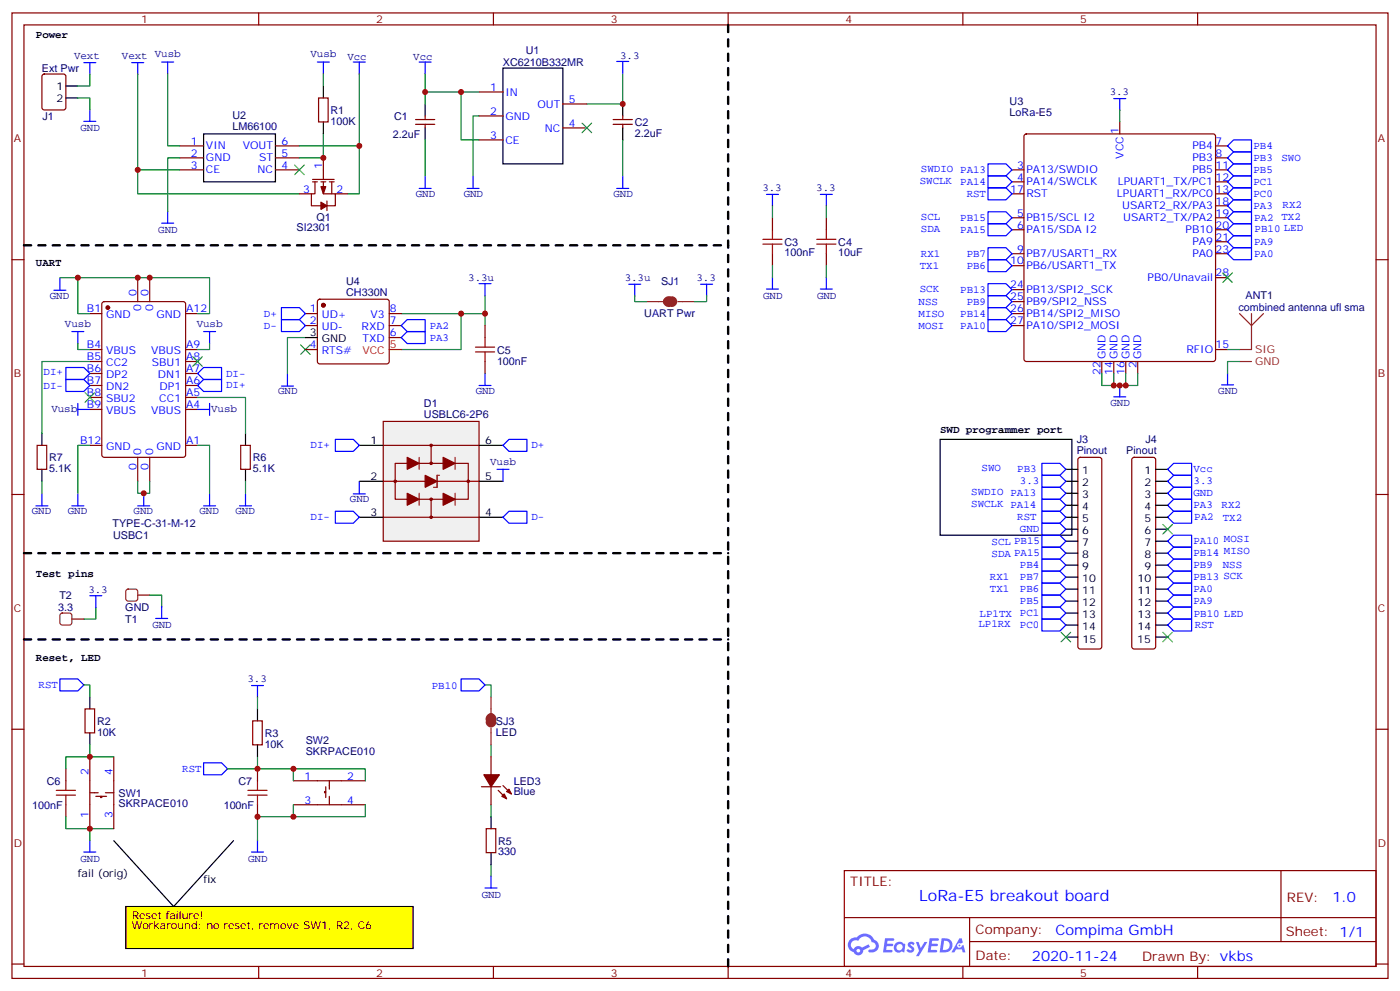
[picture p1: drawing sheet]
<svg xmlns="http://www.w3.org/2000/svg" width="412mm" height="292mm" viewBox="0 0 412 292" stroke-linecap="round" stroke-linejoin="round" font-family="sans-serif">
<g fill="none" stroke="#870000" stroke-width=".35">
<path d="M3.5 3.8h405.4v284.3h-405.4zM7.1 7.3h398.2v277.3h-398.2zM76.2 3.8v3.5M145.3 3.8v3.5M214.5 3.8v3.5M283.6 3.8v3.5M352.8 3.8v3.5M3.5 76.5h3.6M405.3 76.5h3.6M3.5 145.6h3.6M405.3 145.6h3.6M3.5 214.8h3.6"/>
<path d="M405.3 214.8h3.6M248.7 256.4h156.6v28.2h-156.6zM377.3 256.4v20.9M248.7 270.2h156.5M285.6 277.3h119.6M285.6 270.2v14.2M3.5 283.9h3.6M76.2 284.6v3.5M145.3 284.6v3.5M214.5 284.6v3.5M283.6 284.6v3.5M352.8 284.6v3.5"/>
<path d="M405.3 283.9h3.6"/>
</g>
<g fill="#5487ff">
<path d="M267.7 277.6a1.22 1.22 0 0 1 1.7 .2l-.4 .6a.47 .47 0 0 0-.3-.4 .47 .47 0 0 0-.5 .2l.1 .2a1.14 1.14 0 0 1 .8 1.8 1.14 1.14 0 0 1-1.9 0l-.2-.2 .5-.6 .7 .5a.29 .29 0 0 0 .3-.3 .29 .29 0 0 0-.2-.3 1.04 1.04 0 0 1-.6-1.7z"/>
<path d="M260.7 276.3h2.4l.3 .2-.2 .5-1.8 .1-.1 .8h1.5l.3 .4-.3 .4h-1.6l-.2 1.1h1.7l.2 .3-.2 .3-2.6 .1z"/>
<path d="M273.8 276.3h2.4l.3 .2-.1 .5-1.8 .1-.2 .8h1.6l.3 .4-.4 .4h-1.6l-.1 1.1h1.7l.2 .3-.2 .3-2.6 .1z"/>
<path d="M282.6 276.3h.7l.3 1.3-.6 .3a.69 .69 0 0 0-1 .3 .69 .69 0 0 0 .4 .9 .69 .69 0 0 0 .9-.6l.5-.2 .6 2.2h-.8l-.2-.9h-1.8l-.5 .9h-.8z"/>
<path d="M269.8 277.4h.8l.6 1.8 1.1-1.8h.9l-2.6 4.2h-.8l.9-1.5z"/>
<path d="M277.4 276.3l-.6 4.2h1.3a2.11 2.11 0 0 0 2.5-2.1 2.11 2.11 0 0 0-2.5-2.1zM278.1 277.1a1.39 1.39 0 0 1 1.7 1.4 1.39 1.39 0 0 1-1.8 1.3h-.3z"/>
<path d="M263.7 277.9a1.54 1.54 0 0 0-.1 2.2 1.54 1.54 0 0 0 2.2 .1l.6 .3 .3-2.3-.2-.3h-.4a1.49 1.49 0 0 0-2.4 0zM264 278.9a.94 .94 0 0 1 1.8 0 .94 .94 0 0 1-1.8 0z"/>
<path d="M250.4 276.7a2.18 2.18 0 0 0 1.1 3.7 1.44 1.44 0 0 0 1.6 .9 1.44 1.44 0 0 0 1.2-1.4l2-1.1-.5-.7-1.9 1a1.47 1.47 0 0 0-2.4 .4 1.39 1.39 0 0 1-.7-1.9 1.39 1.39 0 0 1 2-.5 2.12 2.12 0 0 1 2.2-1.3 2.12 2.12 0 0 1 1.9 1.7 1.14 1.14 0 0 1 1.1 1.4 1.14 1.14 0 0 1-1.7 .7 .43 .43 0 0 0-.5 .4 .43 .43 0 0 0 .4 .5 1.98 1.98 0 0 0 2.5-1.2 1.98 1.98 0 0 0-1.2-2.6 3.1 3.1 0 0 0-5.3-.6l-.9 .1zM252.3 280a.55 .55 0 0 1 1.1 0 .55 .55 0 0 1-1.1 0z"/>
<circle cx="282.6" cy="278.4" r=".26"/>
</g>
<g fill="none" stroke="#870000" stroke-width=".35">
<path d="M12.6 22l.5-.2h5.6l.6 .4 .1 9.5-.5 .6-5.8 .1-.7-.5-.1-9.4zM93.8 28.9h2.9v7h-2.9zM122.4 36.6h5.7M122.4 35.2h5.7M125.2 34.1v1.1M125.2 36.6v1.1M141.1 27.1h7.1M141.1 34.1h7.1M165.8 37.7h7.1M165.8 30.6h7.1M180.6 36.6h5.7M180.6 35.2h5.7"/>
<path d="M183.4 34.1v1.1M183.4 36.6v1.1M301.9 39.6l.4-.2h55.1l.5 .2 .2 .5v65.7l-.3 .5-.4 .2h-55.1l-.5-.3-.2-.4v-65.7zM329.8 35.9v3.5M52.9 50h7.1M52.9 43h7.1M52.9 46.5h7.1M81.1 50h7.1M81.1 43h7.1M81.1 46.5h7.1M88.2 57.1h3.5M92.1 53.6h1.4"/>
<path d="M92.1 52.8h6.3M92.8 53.6v3.5h-1.1v3.5h2.8M94.5 53.6h1.5M95.2 53.6v3.5h3.6v3.5h-2.5M95.2 46.5v6.3M96.3 59.2v2.8M97 53.6h1.4M97.7 53.6v3.5M98.8 57.1h3.5M141.1 41.2h7.1M298.1 50h3.5M298.1 53.6h3.5"/>
<path d="M298.1 57.1h3.5M358.1 50h3.5M358.1 53.6h3.5M358.1 43h3.5M358.1 46.5h3.5M358.1 57.1h3.5M227.5 64.1v3.6M227.5 74.7v3.5M243.4 64.1v3.6M243.4 74.7v3.5M298.1 64.1h3.5M298.1 67.7h3.5"/>
<path d="M298.1 74.7h3.5M298.1 78.2h3.5M358.1 64.1h3.5M358.1 67.7h3.5M358.1 74.7h3.5M358.1 60.6h3.5M358.1 71.2h3.5M26.5 92.4h3.5M30.2 89l.5-.2h23.3l.6 .5 .1 44.7-.5 .6-23.5 .1-.7-.5v-44.7zM40.6 81.8v7M44.1 81.8v7M54.7 92.4h3.5"/>
<path d="M90 92.4h3.5M90 95.9h3.5M93.7 88.3l.5-.2h19.7l.5 .2 .3 .5v17.7l-.3 .5-.5 .2h-19.7l-.5-.3-.2-.4v-17.7zM114.7 92.4h3.5M114.7 95.9h3.5M114.7 99.4h3.5M142.9 95.9v3.5M298.1 85.3h3.5M298.1 88.8h3.5M298.1 92.4h3.5M298.1 95.9h3.5M358.1 81.8h3.5"/>
<path d="M26.5 102.9h3.5M26.5 106.5h3.5M26.5 110h3.5M26.5 113.5h3.5M26.5 117.1h3.5M54.7 102.9h3.5M54.7 106.5h3.5M54.7 110h3.5M54.7 113.5h3.5M54.7 117.1h3.5M90 102.9h3.5M142.9 106.5v3.5"/>
<path d="M324.6 106.5v3.5M328.1 106.5v3.5M331.6 106.5v3.5M335.1 106.5v3.5M358.1 102.9h3.5M10.9 131.2h2.9v7h-2.9zM26.5 120.6h3.5M26.5 131.2h3.5M40.6 134.7v7M44.1 134.7v7M54.7 120.6h3.5M54.7 131.2h3.5"/>
<path d="M70.9 131.2h2.8v7h-2.8zM317.7 134.9l.5-.2h5.6l.5 .2 .3 .5v55l-.3 .5-.5 .2h-5.6l-.5-.2-.2-.5v-55zM333.6 134.9l.5-.2h5.6l.5 .2 .2 .5v55l-.2 .5-.5 .2h-5.6l-.5-.2-.2-.5v-55zM40.6 175.3h3.5M21.2 182.3h3.5M25 208.8h2.9v7h-2.9zM26.5 222.9v21.2M26.5 233.5h2.4M28.2 234.5h3.2M29.6 234.5v.4h.4v-.4M31 233.5h2.5M33.5 222.9v21.2"/>
<path d="M141.8 231.7h5.7M144.6 222.9v5.3M144.6 231.7v5.3M146.8 232.8l2.4 2.4M148.2 231.4l2.4 2.4M143.2 244.1h2.8v7h-2.8z"/>
</g>
<g fill="none" stroke="#3c3" stroke-width=".35">
<path d="M171.4 36.3l2.9 2.8M174.3 36.3l-2.9 2.8M86.8 48.6l2.8 2.8M89.6 48.6l-2.8 2.8M360.2 80.4l2.8 2.8M363 80.4l-2.8 2.8M25 115.6l2.9 2.9M27.9 115.6l-2.9 2.9M56.8 105.1l2.8 2.8M59.6 105.1l-2.8 2.8M88.5 101.5l2.9 2.9M91.4 101.5l-2.9 2.9"/>
<path d="M342.5 154.4l2.9 2.9M345.4 154.4l-2.9 2.9M342.5 186.2l2.9 2.8M345.4 186.2l-2.9 2.8"/>
</g>
<g fill="none" stroke="#000" stroke-width=".35">
<path d="M19.4 25.3h3.5M19.4 28.9h3.5M60 39.4h21.1v14.2h-21.1zM95.2 25.3v3.6M95.2 35.9v3.5M125.2 30.6v3.5M125.2 37.7v3.5M148.2 20h17.6v28.3h-17.6zM183.4 30.6v3.5M183.4 37.7v3.5M90 99.4h3.5M12.3 127.6v3.6"/>
<path d="M12.3 138.2v3.5M72.3 127.6v3.6M72.3 138.2v3.5M276.9 129.4h38.8v28.2h-38.8zM314 138.2h3.5M340.4 138.2h3.6M314 141.7h3.5M314 145.3h3.5M314 148.8h3.5M314 152.3h3.5M314 155.9h3.5M314 159.4h3.5"/>
<path d="M340.4 141.7h3.6M340.4 145.3h3.6M340.4 148.8h3.6M340.4 152.3h3.6M340.4 155.9h3.6M340.4 159.4h3.6M314 162.9h3.5M314 166.4h3.5M314 170h3.5M314 173.5h3.5M314 177h3.5M340.4 162.9h3.6"/>
<path d="M340.4 166.4h3.6M340.4 170h3.6M340.4 173.5h3.6M340.4 177h3.6M314 180.6h3.5M314 184.1h3.5M314 187.6h3.5M340.4 180.6h3.6M340.4 184.1h3.6M340.4 187.6h3.6M26.5 205.2v3.6M26.5 215.8v3.6"/>
<path d="M144.6 240.5v3.6M144.6 251.1v3.5"/>
</g>
<g fill="none" stroke="#008700" stroke-width=".35">
<path d="M22.9 28.9h3.6v3.5M26.5 21.8v3.5h-3.6M40.6 21.8v28.2h12.3M49.4 21.8v21.2h3.5M95.2 21.8v3.5M95.2 39.4v7.1h-7M105.8 21.8v21.2M125.2 21.8v8.8M125.2 27.1h15.9M135.8 27.1v14.1h5.3M141.1 34.1h-1.8v17.7M183.4 21.8v8.8h-10.5"/>
<path d="M329.8 32.4v3.5M40.6 50v7.1h47.6M52.9 46.5h-3.5v15.9M88.2 43h17.6v14.1h-3.5M125.2 41.2v10.6M183.4 41.2v10.6M227.5 60.6v3.5M227.5 78.2v3.6M243.4 60.6v3.5M243.4 78.2v3.6M17.6 81.8h5.3M26.5 92.4h-3.6v-10.6h38.8v10.6h-3.5"/>
<path d="M90 99.4h-5.3v10.6M118.2 92.4h24.7v3.5M135.8 92.4v10.5h-17.6M142.9 87.1v5.3M187 87.1v1.7h3.5M208.1 87.1v1.7h-3.5M22.9 101.2v1.7h3.6M26.5 106.5h-14.2v21.1M58.2 117.1h14.1v10.5M61.7 101.2v1.7h-3.5M324.6 110v3.5h10.5v-3.5M328.1 110v3.5"/>
<path d="M331.6 110v3.5M361.6 102.9h3.5M365.1 106.5h-3.5v3.5M26.5 131.2h-3.6v14.1M58.2 131.2h3.5v14.1M12.3 141.7v3.6M40.6 141.7v3.6h3.5v-3.6M72.3 141.7v3.6M28.2 178.8v3.5h-3.5M44.1 175.3h3.5v3.5M24.7 201.7h1.8v3.5M26.5 219.4v3.5h7"/>
<path d="M142.9 201.7h1.7v3.5M144.6 219.4v3.5M144.6 237v3.5M33.5 244.1h-7v3.5M144.6 254.6v3.6"/>
</g>
<g fill="none" stroke="#00f" stroke-width=".35">
<path d="M24.7 18.5h3.5M26.5 18.5v3.5M38.8 18.5h3.5M40.6 18.5v3.5M47.6 18.3h3.6M49.4 18.3v3.5M93.5 18.3h3.5M95.2 18.3v3.5M104.1 18.3h3.5M105.8 18.3v3.5M123.5 18.3h3.5M125.2 18.3v3.5"/>
<path d="M181.7 18.1h3.5M183.4 18.1v3.5M24.7 35.7h3.5M26.5 32.2v3.5M328.1 29h3.5M329.8 29v3.6M123.5 55.5h3.5M125.2 52v3.5M137.6 55.5h3.5M139.3 52v3.5M181.7 55.5h3.5M183.4 52v3.5"/>
<path d="M225.8 57.3h3.5M227.5 57.3v3.5M241.7 57.3h3.5M243.4 57.3v3.5M291 55.3h5.3l1.8 1.8-1.8 1.7h-5.3zM291 48.3h5.3l1.8 1.7-1.8 1.8h-5.3zM291 51.8h5.3l1.8 1.8-1.8 1.7h-5.3zM361.6 46.5l1.8-1.8h5.3v3.6h-5.3zM361.6 43l1.8-1.8h5.3v3.5h-5.3zM361.6 50l1.8-1.7h5.3v3.5h-5.3zM361.6 53.6l1.8-1.8h5.3v3.5h-5.3zM361.6 57.1l1.8-1.8h5.3v3.5h-5.3z"/>
<path d="M47.6 65.7h3.6M49.4 62.2v3.5M291 62.4h5.3l1.8 1.7-1.8 1.8h-5.3zM291 65.9h5.3l1.8 1.8-1.8 1.7h-5.3zM291 73h5.3l1.8 1.7-1.8 1.8h-5.3zM291 76.5h5.3l1.8 1.7-1.8 1.8h-5.3zM361.6 60.6l1.8-1.8h5.3v3.6h-5.3zM361.6 64.1l1.8-1.7h5.3v3.5h-5.3zM361.6 67.7l1.8-1.8h5.3v3.5h-5.3zM361.6 71.2l1.8-1.8h5.3v3.6h-5.3zM361.6 74.7l1.8-1.7h5.3v3.5h-5.3zM15.9 85.5h3.5"/>
<path d="M17.6 82v3.5M21.2 97.6h3.5M22.9 97.6v3.6M60 97.6h3.5M61.7 97.6v3.6M82.9 90.6h5.3l1.8 1.8-1.8 1.7h-5.3zM82.9 94.1h5.3l1.8 1.8-1.8 1.7h-5.3zM118.2 95.9l1.7-1.8h5.3v3.5h-5.3zM118.2 99.4l1.7-1.8h5.3v3.6h-5.3zM141.1 83.5h3.5M142.9 83.5v3.6M185.2 83.7h3.5"/>
<path d="M187 83.7v3.5M206.4 83.7h3.5M208.1 83.7v3.5M225.8 85.1h3.5M227.5 81.6v3.5M241.7 85.1h3.5M243.4 81.6v3.5M291 83.5h5.3l1.8 1.8-1.8 1.8h-5.3zM291 87.1h5.3l1.8 1.7-1.8 1.8h-5.3zM291 90.6h5.3l1.8 1.8-1.8 1.7h-5.3zM291 94.1h5.3l1.8 1.8-1.8 1.7h-5.3zM19.4 111.8h5.3l1.8 1.7-1.8 1.8h-5.3z"/>
<path d="M19.4 108.2h5.3l1.8 1.8-1.8 1.8h-5.3zM22.9 118.8v3.5M60 108.2h5.3v3.6h-5.3l-1.8-1.8zM60 111.8h5.3v3.5h-5.3l-1.8-1.8zM61.7 118.8v3.5M82.9 113.7h3.5M84.7 110.2v3.5M141.1 113.5h3.5M142.9 110v3.5M328.1 116.9h3.5M329.8 113.3v3.6M359.8 113.3h3.6"/>
<path d="M361.6 109.8v3.5M22.9 120.6h3.6M58.2 120.6h3.5M306.9 140h5.3l1.8 1.7-1.8 1.8h-5.3zM306.9 136.5h5.3l1.8 1.7-1.8 1.8h-5.3zM345.7 136.5h5.3v3.5h-5.3l-1.7-1.8zM345.7 140h5.3v3.5h-5.3l-1.7-1.8zM10.6 149h3.5M12.3 145.5v3.5M21.2 149h3.5M22.9 145.5v3.5M40.6 149h3.5"/>
<path d="M42.3 145.5v3.5M60 149h3.5M61.7 145.5v3.5M70.6 149h3.5M72.3 145.5v3.5M306.9 143.5h5.3l1.8 1.8-1.8 1.7h-5.3zM306.9 147h5.3l1.8 1.8-1.8 1.8h-5.3zM306.9 150.6h5.3l1.8 1.7-1.8 1.8h-5.3zM306.9 154.1h5.3l1.8 1.8-1.8 1.7h-5.3zM344 152.3l1.7-1.7h5.3v3.5h-5.3zM344 145.3l1.7-1.8h5.3v3.5h-5.3zM344 159.4l1.7-1.8h5.3v3.5h-5.3z"/>
<path d="M345.7 147h5.3v3.6h-5.3l-1.7-1.8zM26.5 175.4h3.5M28.2 175.4v3.6M47.6 178.6v3.5M344 170l1.7-1.8h5.3v3.5h-5.3zM344 166.4l1.7-1.7h5.3v3.5h-5.3zM345.7 178.8h5.3v3.5h-5.3l-1.7-1.7zM345.7 175.3h5.3v3.5h-5.3l-1.7-1.8zM345.7 171.7h5.3v3.6h-5.3l-1.7-1.8zM345.7 161.1h5.3v3.6h-5.3l-1.7-1.8zM17.6 200h5.3l1.8 1.7-1.8 1.8h-5.3zM45.9 182.1h3.5"/>
<path d="M135.8 200h5.3l1.8 1.7-1.8 1.8h-5.3zM344 184.1l1.7-1.8h5.3v3.5h-5.3zM24.7 250.9h3.5M26.5 247.4v3.5M144.6 258v3.5M142.9 261.5h3.5"/>
</g>
<path d="M197.2 88.1a.76 .76 0 0 0-1.1 .7 .76 .76 0 0 0 1.1 .7M197.9 88.1a.71 .71 0 0 1 .7 .7 .71 .71 0 0 1-.7 .7M143.9 211.9a.76 .76 0 0 1 .7-1 .76 .76 0 0 1 .7 1M143.9 212.7a.71 .71 0 0 0 .7 .7 .71 .71 0 0 0 .7-.7" fill="none" stroke="#8c2424" stroke-width="1.8"/>
<path d="M190.5 88.8h4.9M196.1 88.8h2.5M199.7 88.8h4.9M365.1 92.4l3.6 3.5 3.5-3.5M368.7 92.4v10.5h-3.6M365.1 106.5h3.6M144.6 205.2v5M144.6 210.9v2.5M144.6 214.4v5" fill="none" stroke="#8c2424" stroke-width=".35"/>
<g fill="#870000" stroke="#870000" stroke-width=".35">
<path d="M147.8 234.5l.7-.7 .7 1.4z"/>
<path d="M149.2 233.1l.7-.7 .7 1.4z"/>
<path d="M142.5 228.2h4.6l-2.5 3.5z"/>
<path d="M94.5 55h1.5l-.8 2.1z"/>
<path d="M94.5 59.5l1.8 1.1-1.8 1.1z"/>
<circle cx="95.2" cy="89.9" r=".53"/>
<circle cx="31.7" cy="90.6" r=".53"/>
</g>
<path d="M37.3 173.7l.4-.2h2.2l.5 .2 .2 .5v2.1l-.3 .5-.4 .2h-2.2l-.5-.2-.2-.5v-2.1zM17.9 180.8l.4-.2h2.2l.5 .2 .2 .5v2.1l-.3 .5-.4 .2h-2.2l-.5-.3-.2-.4v-2.1z" fill="none" stroke="#633" stroke-width=".35"/>
<path d="M224.7 71.9h5.7M224.7 70.5h5.7M227.5 67.7v2.8M227.5 71.9v2.8M240.6 71.9h5.6M240.6 70.5h5.6M243.4 67.7v2.8M243.4 71.9v2.8M142.9 99.4v2.8M140.1 103.6h5.6M140.1 102.2h5.6M142.9 103.6v2.9" fill="none" stroke="#a10000" stroke-width=".35"/>
<path d="M214.5 7.3v277.3M7.1 72.2h207.4M7.1 162.9h207.4M7.1 188.3h207.4" fill="none" stroke="#000" stroke-width=".71" stroke-dasharray="2.1 2.1"/>
<path d="M114.7 102.9h3.5" fill="none" stroke="#f00" stroke-width=".35"/>
<path d="M112.9 124.1h28.2v35.3h-28.2z" fill="#f0f0f0" stroke="#870000" stroke-width=".35"/>
<path d="M105.8 131.2h7.1M141.1 131.2h7.1M105.8 141.7h7.1M105.8 152.3h7.1M141.1 141.7h7.1M141.1 152.3h7.1" fill="none" stroke="#000" stroke-width=".35"/>
<g fill="none" stroke="#870000" stroke-width=".35">
<path d="M112.9 131.2h28.2M119.9 136.5h-3.5v10.5h3.5M123.5 136.5h7M127 131.2v5.3M134.1 136.5h3.8v10.5h-4.2M112.9 152.3h28.2M112.9 141.7h28.2M123.5 147h7M127 147v5.3"/>
<circle cx="127" cy="131.2" r=".35"/>
<circle cx="127" cy="152.3" r=".35"/>
</g>
<path d="M123.5 134.7v3.5M129.5 140h-.7v3.5h-1.1M134.1 134.7v3.5M123.5 145.3v3.5M134.1 145.3v3.5" fill="none" stroke="#8c2424" stroke-width=".35"/>
<g fill="#870000" stroke="#870000" stroke-width=".35">
<path d="M119.9 134.7l3.6 1.8-3.6 1.7z"/>
<path d="M130.5 134.7l3.6 1.8-3.6 1.7z"/>
<path d="M119.9 145.3l3.6 1.7-3.6 1.8z"/>
<path d="M130.5 145.3l3.6 1.7-3.6 1.8z"/>
<path d="M125.2 140l3.6 1.7-3.6 1.8z"/>
</g>
<circle cx="127" cy="136.5" r=".18" fill="#870000"/>
<g fill="none" stroke="#870000" stroke-width=".35">
<path d="M74.4 212.3h2.9v7.1h-2.9zM19.4 226.4v3.5M19.4 237v3.5M75.8 226.4v3.5M75.8 237v3.5M86.4 229.9h21.2M86.4 237h21.2M96 233.1h-.4v.4h.4M96 231.7v3.2M97 229.9v2.5M97 234.5v2.5"/>
<circle cx="127" cy="136.5" r=".35"/>
<circle cx="116.4" cy="141.7" r=".35"/>
<circle cx="127" cy="147" r=".35"/>
<circle cx="137.9" cy="141.7" r=".35"/>
</g>
<g fill="none" stroke="#00f" stroke-width=".35">
<path d="M98.8 129.4h5.3l1.7 1.8-1.7 1.7h-5.3zM146.4 138.2h3.5M148.2 131.2l1.7-1.8h5.3v3.5h-5.3zM148.2 138.2v3.5M98.8 150.6h5.3l1.7 1.7-1.7 1.8h-5.3zM104.1 145.5h3.5M105.8 141.9v3.6M148.2 152.3l1.7-1.7h5.3v3.5h-5.3zM306.9 157.6h5.3l1.8 1.8-1.8 1.7h-5.3zM306.9 161.1h5.3l1.8 1.8-1.8 1.8h-5.3zM306.9 164.7h5.3l1.8 1.7-1.8 1.8h-5.3zM306.9 171.7h5.3l1.8 1.8-1.8 1.8h-5.3z"/>
<path d="M306.9 168.2h5.3l1.8 1.8-1.8 1.7h-5.3zM306.9 175.3h5.3l1.8 1.7-1.8 1.8h-5.3zM306.9 178.8h5.3l1.8 1.8-1.8 1.7h-5.3zM306.9 182.3h5.3l1.8 1.8-1.8 1.7h-5.3zM74.1 201.9h3.5M75.8 201.9v3.5M60 224.6h5.3l1.7 1.8-1.7 1.8h-5.3zM74.1 250.9h3.5M75.8 247.4v3.5"/>
</g>
<path d="M312.6 186.2l2.8 2.8M315.4 186.2l-2.8 2.8" fill="none" stroke="#3c3" stroke-width=".35"/>
<path d="M16.6 234.2h5.6M16.6 232.8h5.6M19.4 229.9v2.9M19.4 234.2v2.8M73 234.2h5.7M73 232.8h5.7M75.8 229.9v2.9M75.8 234.2v2.8" fill="none" stroke="#a10000" stroke-width=".35"/>
<path d="M75.8 205.2v3.6M26.5 222.9h-7.1v3.5M67 226.4h8.8M75.8 222.9v3.5h10.6v3.5M86.4 237v3.5h-10.6v7.1M86.4 226.4h21.2v3.5M107.6 237v3.5h-21.2M19.4 240.5v3.6h7.1" fill="none" stroke="#008700" stroke-width=".35"/>
<path d="M75.8 208.8v3.5M75.8 219.4v3.5" fill="none" stroke="#000" stroke-width=".35"/>
<path d="M37 267h84.7v12.3h-84.7z" fill="#ff0" stroke="#000" stroke-width=".35"/>
<path d="M33.5 247.6l17.7 19.4 17.6-19.4" fill="none" stroke="#000" stroke-width=".35"/>
<g fill="#c00">
<circle cx="135.8" cy="27.1" r=".88"/>
<circle cx="183.4" cy="30.6" r=".88"/>
<circle cx="125.2" cy="27.1" r=".88"/>
<circle cx="40.6" cy="50" r=".88"/>
<circle cx="105.8" cy="43" r=".88"/>
<circle cx="95.3" cy="46.5" r=".88"/>
<circle cx="329.8" cy="113.5" r=".88"/>
<circle cx="331.6" cy="113.5" r=".88"/>
<circle cx="328.1" cy="113.5" r=".88"/>
<circle cx="142.9" cy="92.4" r=".88"/>
<circle cx="135.8" cy="92.4" r=".88"/>
<circle cx="42.3" cy="145.3" r=".88"/>
<circle cx="40.6" cy="81.8" r=".88"/>
<circle cx="44.1" cy="81.8" r=".88"/>
<circle cx="22.9" cy="81.8" r=".88"/>
<circle cx="26.5" cy="244.1" r=".88"/>
<circle cx="26.5" cy="222.9" r=".88"/>
<circle cx="75.8" cy="240.5" r=".88"/>
<circle cx="86.4" cy="240.5" r=".88"/>
<circle cx="86.4" cy="226.4" r=".88"/>
<circle cx="75.8" cy="226.4" r=".88"/>
</g>
<text font-size="4.6" fill="#00f" x="270.8" y="265.4">LoRa-E5 breakout board</text>
<g font-size="4.2" fill="#00f">
<text x="392.5" y="265.7">1.0</text>
<text x="310.9" y="275.2">Compima GmbH</text>
<text x="304" y="283">2020-11-24</text>
</g>
<g font-size="3.9" fill="#800">
<text x="250.5" y="261">TITLE:</text>
<text x="379.1" y="265.7">REV:</text>
<text x="287.4" y="275.2">Company:</text>
<text x="378.7" y="275.8">Sheet: 1/1</text>
<text x="287.4" y="282.9">Date:</text>
<text x="336.4" y="282.9">Drawn By: vkbs</text>
</g>
<g font-size="3.2">
<text x="10.6" y="11.2">Power</text>
<text x="16.7" y="26.4">1</text>
<text x="16.7" y="29.9">2</text>
<text x="10.6" y="78.2">UART</text>
<text x="91.3" y="99.1">3</text>
<text x="94.8" y="100.8">GND</text>
<text x="109.1" y="130.8">1</text>
<text x="142.9" y="130.8">6</text>
<text x="276.9" y="127.6">SWD programmer port</text>
<text x="109.1" y="141.4">2</text>
<text x="142.9" y="141.4">5</text>
<text x="318.8" y="139.6">1</text>
<text x="318.8" y="143.2">2</text>
<text x="337.1" y="139.6">1</text>
<text x="337.1" y="143.2">2</text>
<text x="318.8" y="146.7">3</text>
<text x="337.1" y="146.7">3</text>
<text x="109.1" y="152">3</text>
<text x="142.9" y="152">4</text>
<text x="318.8" y="150.2">4</text>
<text x="318.8" y="153.7">5</text>
<text x="337.1" y="150.2">4</text>
<text x="337.1" y="153.7">5</text>
<text x="318.8" y="157.3">6</text>
<text x="318.8" y="160.8">7</text>
<text x="337.1" y="157.3">6</text>
<text x="337.1" y="160.8">7</text>
<text x="318.8" y="164.3">8</text>
<text x="318.8" y="167.9">9</text>
<text x="337.1" y="164.3">8</text>
<text x="337.1" y="167.9">9</text>
<text x="10.6" y="170">Test pins</text>
<text x="318.8" y="171.4">10</text>
<text x="335.1" y="171.4">10</text>
<text x="318.8" y="174.9">11</text>
<text x="318.8" y="178.4">12</text>
<text x="335.1" y="174.9">11</text>
<text x="335.1" y="178.4">12</text>
<text x="318.8" y="182">13</text>
<text x="318.8" y="185.5">14</text>
<text x="335.1" y="182">13</text>
<text x="335.1" y="185.5">14</text>
<text x="318.9" y="189.4">15</text>
<text x="335" y="189.4">15</text>
<text x="10.6" y="194.7">Reset, LED</text>
<text x="22.9" y="258.2">fail (orig)</text>
<text x="60" y="259.9">fix</text>
<text x="38.8" y="270.5">Reset failure!</text>
<text x="38.8" y="273.7">Workaround: no reset, remove SW1, R2, C6</text>
</g>
<g font-size="3.2" fill="#800">
<text x="41.6" y="6.8">1</text>
<text x="110.8" y="6.8">2</text>
<text x="179.9" y="6.8">3</text>
<text x="249.1" y="6.8">4</text>
<text x="318.2" y="6.8">5</text>
<text x="4.1" y="41.9">A</text>
<text x="405.9" y="41.9">A</text>
<text x="4.1" y="111.1">B</text>
<text x="405.9" y="111.1">B</text>
<text x="4.1" y="180.2">C</text>
<text x="405.9" y="180.2">C</text>
<text x="4.1" y="249.3">D</text>
<text x="405.9" y="249.3">D</text>
<text x="41.6" y="287.6">1</text>
<text x="110.8" y="287.6">2</text>
<text x="179.9" y="287.6">3</text>
<text x="249.1" y="287.6">4</text>
<text x="318.2" y="287.6">5</text>
</g>
<g font-size="3.2" fill="#000080">
<text x="21.8" y="17.4">Vext</text>
<text x="35.9" y="17.4">Vext Vusb</text>
<text x="91.5" y="16.9">Vusb</text>
<text x="102.3" y="17.6">Vcc</text>
<text x="121.7" y="17.6">Vcc</text>
<text x="154.9" y="15.9">U1</text>
<text x="182.7" y="17.4">3.3</text>
<text x="12.4" y="21.2">Ext Pwr</text>
<text x="148.2" y="19.4">XC6210B332MR</text>
<text x="326.9" y="28">3.3</text>
<text x="12.5" y="35.3">J1</text>
<text x="68.4" y="35.1">U2</text>
<text x="97.4" y="33.5">R1</text>
<text x="116.1" y="35.3">C1</text>
<text x="297.4" y="34.1">LoRa-E5</text>
<text x="297.4" y="31">U3</text>
<text x="23.7" y="38.6">GND</text>
<text x="68.4" y="38.3">LM66100</text>
<text x="97.4" y="36.7">100K</text>
<text x="115.7" y="40.6">2.2uF</text>
<text x="187" y="40.2">2.2uF</text>
<text x="187" y="37.1">C2</text>
<text x="122.5" y="58">GND</text>
<text x="136.6" y="58">GND</text>
<text x="180.7" y="58">GND</text>
<text x="224.6" y="56.2">3.3</text>
<text x="240.5" y="56.2">3.3</text>
<text x="93.2" y="65">Q1</text>
<text x="46.6" y="68.5">GND</text>
<text x="87.4" y="68.2">SI2301</text>
<text x="231.1" y="75.5">100nF</text>
<text x="231.1" y="72.3">C3</text>
<text x="246.9" y="75.5">10uF</text>
<text x="246.9" y="72.3">C4</text>
<text x="102" y="83.9">U4</text>
<text x="137.9" y="82.7">3.3u</text>
<text x="184" y="82.7">3.3u</text>
<text x="194.7" y="83.9">SJ1</text>
<text x="205.2" y="82.7">3.3</text>
<text x="14.7" y="87.9">GND</text>
<text x="102" y="87.1">CH330N</text>
<text x="224.8" y="87.9">GND</text>
<text x="240.7" y="87.9">GND</text>
<text x="366.9" y="88.1">ANT1</text>
<text x="189.8" y="93.5">UART Pwr</text>
<text x="364.8" y="91.7">combined antenna ufl sma</text>
<text x="19.1" y="96.2">Vusb</text>
<text x="57.9" y="96.2">Vusb</text>
<text x="146.4" y="107.5">100nF</text>
<text x="146.4" y="104.1">C5</text>
<text x="81.9" y="116.2">GND</text>
<text x="124.9" y="119.9">D1</text>
<text x="140.1" y="116.2">GND</text>
<text x="327.1" y="119.7">GND</text>
<text x="358.8" y="116.2">GND</text>
<text x="15.1" y="121.4">Vusb</text>
<text x="62.2" y="121.4">Vusb</text>
<text x="124.9" y="123">USBLC6-2P6</text>
<text x="317.2" y="130.5">J3</text>
<text x="337.4" y="130.5">J4</text>
<text x="14.5" y="135.8">R7</text>
<text x="74.4" y="135.8">R6</text>
<text x="144.4" y="136.8">Vusb</text>
<text x="317.2" y="133.6">Pinout</text>
<text x="331.8" y="133.6">Pinout</text>
<text x="14.5" y="139">5.1K</text>
<text x="74.4" y="139">5.1K</text>
<text x="103.1" y="147.9">GND</text>
<text x="9.4" y="151.4">GND</text>
<text x="20" y="151.4">GND</text>
<text x="33.1" y="155.2">TYPE-C-31-M-12</text>
<text x="39.4" y="151.4">GND</text>
<text x="58.8" y="151.4">GND</text>
<text x="69.4" y="151.4">GND</text>
<text x="33.3" y="158.8">USBC1</text>
<text x="17.1" y="179.9">3.3</text>
<text x="17.5" y="176.4">T2</text>
<text x="26" y="174.7">3.3</text>
<text x="36.9" y="179.9">GND</text>
<text x="36.9" y="183.4">T1</text>
<text x="44.9" y="185">GND</text>
<text x="72.9" y="200.8">3.3</text>
<text x="28.6" y="213.4">R2</text>
<text x="146.1" y="213.4">SJ3</text>
<text x="28.6" y="216.6">10K</text>
<text x="78" y="220.2">10K</text>
<text x="78" y="217">R3</text>
<text x="90.1" y="219.1">SW2</text>
<text x="146.1" y="216.6">LED</text>
<text x="90.1" y="222.3">SKRPACE010</text>
<text x="13.8" y="231.1">C6</text>
<text x="70.2" y="231.1">C7</text>
<text x="151.3" y="231.1">LED3</text>
<text x="9.4" y="238.1">100nF</text>
<text x="34.9" y="237.8">SKRPACE010</text>
<text x="34.9" y="234.6">SW1</text>
<text x="65.9" y="238.1">100nF</text>
<text x="151.3" y="234.3">Blue</text>
<text x="146.8" y="251.9">330</text>
<text x="146.8" y="248.7">R5</text>
<text x="23.7" y="253.8">GND</text>
<text x="73.1" y="253.8">GND</text>
<text x="141.9" y="264.4">GND</text>
</g>
<g font-size="3.2" fill="#00f">
<text x="144.4" y="26.7">1</text>
<text x="148.9" y="28.2">IN</text>
<text x="144.4" y="33.8">2</text>
<text x="148.9" y="35.2">GND</text>
<text x="158.3" y="31.7">OUT</text>
<text x="167.6" y="30.3">5</text>
<text x="144.4" y="40.9">3</text>
<text x="160.5" y="38.7">NC</text>
<text x="167.6" y="37.3">4</text>
<text x="329.5" y="39.4" transform="rotate(-90 329.5 39.4)">1</text>
<text x="56.2" y="42.6">1</text>
<text x="56.2" y="46.1">2</text>
<text x="60.7" y="44">VIN</text>
<text x="60.7" y="47.6">GND</text>
<text x="71.5" y="44">VOUT</text>
<text x="76.3" y="47.6">ST</text>
<text x="82.9" y="46.1">5</text>
<text x="82.9" y="42.6">6</text>
<text x="148.9" y="42.3">CE</text>
<text x="330.9" y="46.7" transform="rotate(-90 330.9 46.7)">VCC</text>
<text x="351.3" y="44">PB4</text>
<text x="351.3" y="47.6">PB3</text>
<text x="358.1" y="42.6">7</text>
<text x="358.1" y="46.1">8</text>
<text x="369.2" y="47.4">PB3</text>
<text x="369.2" y="43.8">PB4</text>
<text x="377.5" y="47.6">SWO</text>
<text x="56.2" y="49.7">3</text>
<text x="60.7" y="51.1">CE</text>
<text x="75.8" y="51.1">NC</text>
<text x="82.9" y="49.7">4</text>
<text x="94.9" y="49.7" transform="rotate(-90 94.9 49.7)">1</text>
<text x="271.3" y="50.7">SWDIO PA13</text>
<text x="299.6" y="49.7">3</text>
<text x="299.6" y="53.2">4</text>
<text x="302.3" y="51.1">PA13/SWDIO</text>
<text x="351.3" y="51.1">PB5</text>
<text x="358.1" y="49.7">11</text>
<text x="358.1" y="53.2">12</text>
<text x="369.2" y="50.9">PB5</text>
<text x="89.4" y="56.7">3</text>
<text x="99.1" y="56.7">2</text>
<text x="270.9" y="54.3">SWCLK</text>
<text x="282.9" y="54.4">PA14</text>
<text x="284.8" y="58">RST</text>
<text x="297.6" y="56.7">17</text>
<text x="302.3" y="54.6">PA14/SWCLK</text>
<text x="302.3" y="58.1">RST</text>
<text x="329" y="58.1">LPUART1_RX/PC0</text>
<text x="329.3" y="54.6">LPUART1_TX/PC1</text>
<text x="358.1" y="56.7">13</text>
<text x="369.2" y="54.4">PC1</text>
<text x="369.2" y="57.9">PC0</text>
<text x="271.3" y="64.8">SCL</text>
<text x="282.9" y="65">PB15</text>
<text x="299.6" y="63.8">5</text>
<text x="302.3" y="65.2">PB15/SCL I2</text>
<text x="330.6" y="61.7">USART2_RX/PA3</text>
<text x="330.8" y="65.2">USART2_TX/PA2</text>
<text x="358.1" y="60.3">18</text>
<text x="358.1" y="63.8">19</text>
<text x="369.2" y="61.5">PA3</text>
<text x="369.4" y="65">PA2</text>
<text x="377.5" y="64.8">TX2</text>
<text x="377.8" y="61.3">RX2</text>
<text x="271.3" y="68.4">SDA</text>
<text x="282.9" y="68.5">PA15</text>
<text x="299.6" y="67.3">6</text>
<text x="302.3" y="68.7">PA15/SDA I2</text>
<text x="349.2" y="68.7">PB10</text>
<text x="358.1" y="67.3">20</text>
<text x="358.1" y="70.8">21</text>
<text x="369.6" y="68.2">PB10 LED</text>
<text x="271.3" y="75.8">RX1</text>
<text x="284.8" y="75.6">PB7</text>
<text x="297.6" y="77.9">10</text>
<text x="299.6" y="74.4">9</text>
<text x="302.3" y="75.8">PB7/USART1_RX</text>
<text x="351.3" y="72.2">PA9</text>
<text x="351.3" y="75.8">PA0</text>
<text x="358.1" y="74.4">23</text>
<text x="369.4" y="72.1">PA9</text>
<text x="369.4" y="75.6">PA0</text>
<text x="270.9" y="79.3">TX1</text>
<text x="284.8" y="79.1">PB6</text>
<text x="302.3" y="79.3">PB6/USART1_TX</text>
<text x="338.1" y="82.8">PB0/Unavail</text>
<text x="358.1" y="81.4">28</text>
<text x="40.2" y="87.1" transform="rotate(-90 40.2 87.1)">0</text>
<text x="43.7" y="87.1" transform="rotate(-90 43.7 87.1)">0</text>
<text x="270.6" y="89.9">NSS</text>
<text x="270.9" y="86">SCK</text>
<text x="282.9" y="86.2">PB13</text>
<text x="284.8" y="89.7">PB9</text>
<text x="297.6" y="84.9">24</text>
<text x="297.6" y="88.5">25</text>
<text x="302.3" y="86.4">PB13/SPI2_SCK</text>
<text x="302.3" y="89.9">PB9/SPI2_NSS</text>
<text x="25.6" y="92">B1</text>
<text x="31.3" y="93.8">GND</text>
<text x="41.6" y="91.5" transform="rotate(-90 41.6 91.5)">0</text>
<text x="45.2" y="91.5" transform="rotate(-90 45.2 91.5)">0</text>
<text x="46.1" y="93.8">GND</text>
<text x="54.9" y="92">A12</text>
<text x="77.8" y="93.2">D+</text>
<text x="91.3" y="92">1</text>
<text x="91.3" y="95.5">2</text>
<text x="94.8" y="93.8">UD+</text>
<text x="109.2" y="93.8">V3</text>
<text x="114.8" y="95.5">7</text>
<text x="114.8" y="92">8</text>
<text x="270.6" y="93.4">MISO</text>
<text x="282.9" y="93.2">PB14</text>
<text x="297.6" y="92">26</text>
<text x="297.6" y="95.5">27</text>
<text x="302.3" y="93.4">PB14/SPI2_MISO</text>
<text x="77.8" y="96.8">D-</text>
<text x="94.8" y="97.3">UD-</text>
<text x="106.5" y="97.3">RXD</text>
<text x="106.8" y="100.8">TXD</text>
<text x="114.8" y="99.1">6</text>
<text x="126.6" y="96.8">PA2</text>
<text x="126.6" y="100.3">PA3</text>
<text x="270.6" y="96.9">MOSI</text>
<text x="282.9" y="96.8">PA10</text>
<text x="302.3" y="96.9">PA10/SPI2_MOSI</text>
<text x="25.6" y="102.6">B4</text>
<text x="25.6" y="106.1">B5</text>
<text x="31.3" y="104.4">VBUS</text>
<text x="31.3" y="107.9">CC2</text>
<text x="44.5" y="104.4">VBUS</text>
<text x="44.7" y="107.9">SBU1</text>
<text x="54.9" y="106.1">A8</text>
<text x="54.9" y="102.6">A9</text>
<text x="91.3" y="102.6">4</text>
<text x="94.8" y="104.4">RTS#</text>
<text x="325.6" y="105.8" transform="rotate(-90 325.6 105.8)">GND</text>
<text x="329.1" y="105.8" transform="rotate(-90 329.1 105.8)">GND</text>
<text x="332.7" y="105.8" transform="rotate(-90 332.7 105.8)">GND</text>
<text x="336.2" y="105.8" transform="rotate(-90 336.2 105.8)">GND</text>
<text x="349.5" y="104">RFIO</text>
<text x="358.1" y="102.6">15</text>
<text x="12.8" y="110.5">DI+</text>
<text x="25.6" y="109.6">B6</text>
<text x="25.6" y="113.2">B7</text>
<text x="31.3" y="111.4">DP2</text>
<text x="46.5" y="111.4">DN1</text>
<text x="54.9" y="113.2">A6</text>
<text x="54.9" y="109.6">A7</text>
<text x="66.6" y="110.9">DI-</text>
<text x="324.2" y="110.5" transform="rotate(-90 324.2 110.5)">22</text>
<text x="327.7" y="110.5" transform="rotate(-90 327.7 110.5)">14</text>
<text x="331.3" y="110.5" transform="rotate(-90 331.3 110.5)">16</text>
<text x="334.8" y="108.5" transform="rotate(-90 334.8 108.5)">2</text>
<text x="12.8" y="114.7">DI-</text>
<text x="25.6" y="116.7">B8</text>
<text x="31.3" y="114.9">DN2</text>
<text x="31.3" y="118.5">SBU2</text>
<text x="46.9" y="118.5">CC1</text>
<text x="47" y="114.9">DP1</text>
<text x="54.9" y="116.7">A5</text>
<text x="66.6" y="114.4">DI+</text>
<text x="25.6" y="120.2">B9</text>
<text x="31.3" y="122">VBUS</text>
<text x="44.5" y="122">VBUS</text>
<text x="54.9" y="120.2">A4</text>
<text x="23.6" y="130.8">B12</text>
<text x="54.9" y="130.8">A1</text>
<text x="31.3" y="132.6">GND</text>
<text x="41.6" y="134" transform="rotate(-90 41.6 134)">0</text>
<text x="45.2" y="134" transform="rotate(-90 45.2 134)">0</text>
<text x="46.1" y="132.6">GND</text>
<text x="91.5" y="132">DI+</text>
<text x="156.6" y="132">D+</text>
<text x="40.2" y="138.5" transform="rotate(-90 40.2 138.5)">0</text>
<text x="43.7" y="138.5" transform="rotate(-90 43.7 138.5)">0</text>
<text x="289.1" y="138.7">SWO</text>
<text x="299.6" y="139">PB3</text>
<text x="300.4" y="142.5">3.3</text>
<text x="351.6" y="139.1">Vcc</text>
<text x="351.6" y="142.6">3.3</text>
<text x="286.1" y="145.9">SWDIO PA13</text>
<text x="286.1" y="149.4">SWCLK PA14</text>
<text x="351.6" y="149.7">PA3</text>
<text x="351.6" y="146.1">GND</text>
<text x="359.8" y="149.5">RX2</text>
<text x="91.5" y="153.2">DI-</text>
<text x="156.6" y="153.2">D-</text>
<text x="299.6" y="153.1">RST</text>
<text x="351.8" y="153.2">PA2</text>
<text x="360.2" y="153.4">TX2</text>
<text x="292.1" y="160.4">SCL PB15</text>
<text x="300.4" y="156.7">GND</text>
<text x="351.6" y="160.3">PA10 MOSI</text>
<text x="292.1" y="164">SDA PA15</text>
<text x="300.4" y="167.3">PB4</text>
<text x="351.6" y="167.3">PB9</text>
<text x="351.6" y="163.8">PB14 MISO</text>
<text x="360.2" y="167.1">NSS</text>
<text x="291.6" y="170.9">RX1</text>
<text x="300.4" y="170.9">PB7</text>
<text x="351.6" y="170.8">PB13 SCK</text>
<text x="291.6" y="174.4">TX1</text>
<text x="300.4" y="174.5">PB6</text>
<text x="300.4" y="177.9">PB5</text>
<text x="351.6" y="177.9">PA9</text>
<text x="351.6" y="174.4">PA0</text>
<text x="288.2" y="184.8">LP1RX</text>
<text x="288.6" y="181.6">LP1TX</text>
<text x="300.4" y="181.5">PC1</text>
<text x="300.4" y="185">PC0</text>
<text x="351.7" y="181.8">PB10 LED</text>
<text x="351.9" y="185">RST</text>
<text x="11.4" y="202.6">RST</text>
<text x="127.2" y="202.9">PB10</text>
<text x="53.7" y="227.3">RST</text>
<text x="26.1" y="228.2" transform="rotate(-90 26.1 228.2)">2</text>
<text x="33.2" y="228.2" transform="rotate(-90 33.2 228.2)">4</text>
<text x="89.7" y="229.6">1</text>
<text x="102.3" y="229.6">2</text>
<text x="89.7" y="236.6">3</text>
<text x="102.3" y="236.6">4</text>
<text x="26.1" y="240.8" transform="rotate(-90 26.1 240.8)">1</text>
<text x="33.2" y="240.8" transform="rotate(-90 33.2 240.8)">3</text>
</g>
<g font-size="3.2" fill="#f00">
<text x="106.7" y="104.4">VCC</text>
<text x="114.8" y="102.6">5</text>
</g>
<g font-size="3.2" fill="#8d2323">
<text x="369.7" y="107.5">GND</text>
<text x="369.7" y="104">SIG</text>
</g>
</svg>
